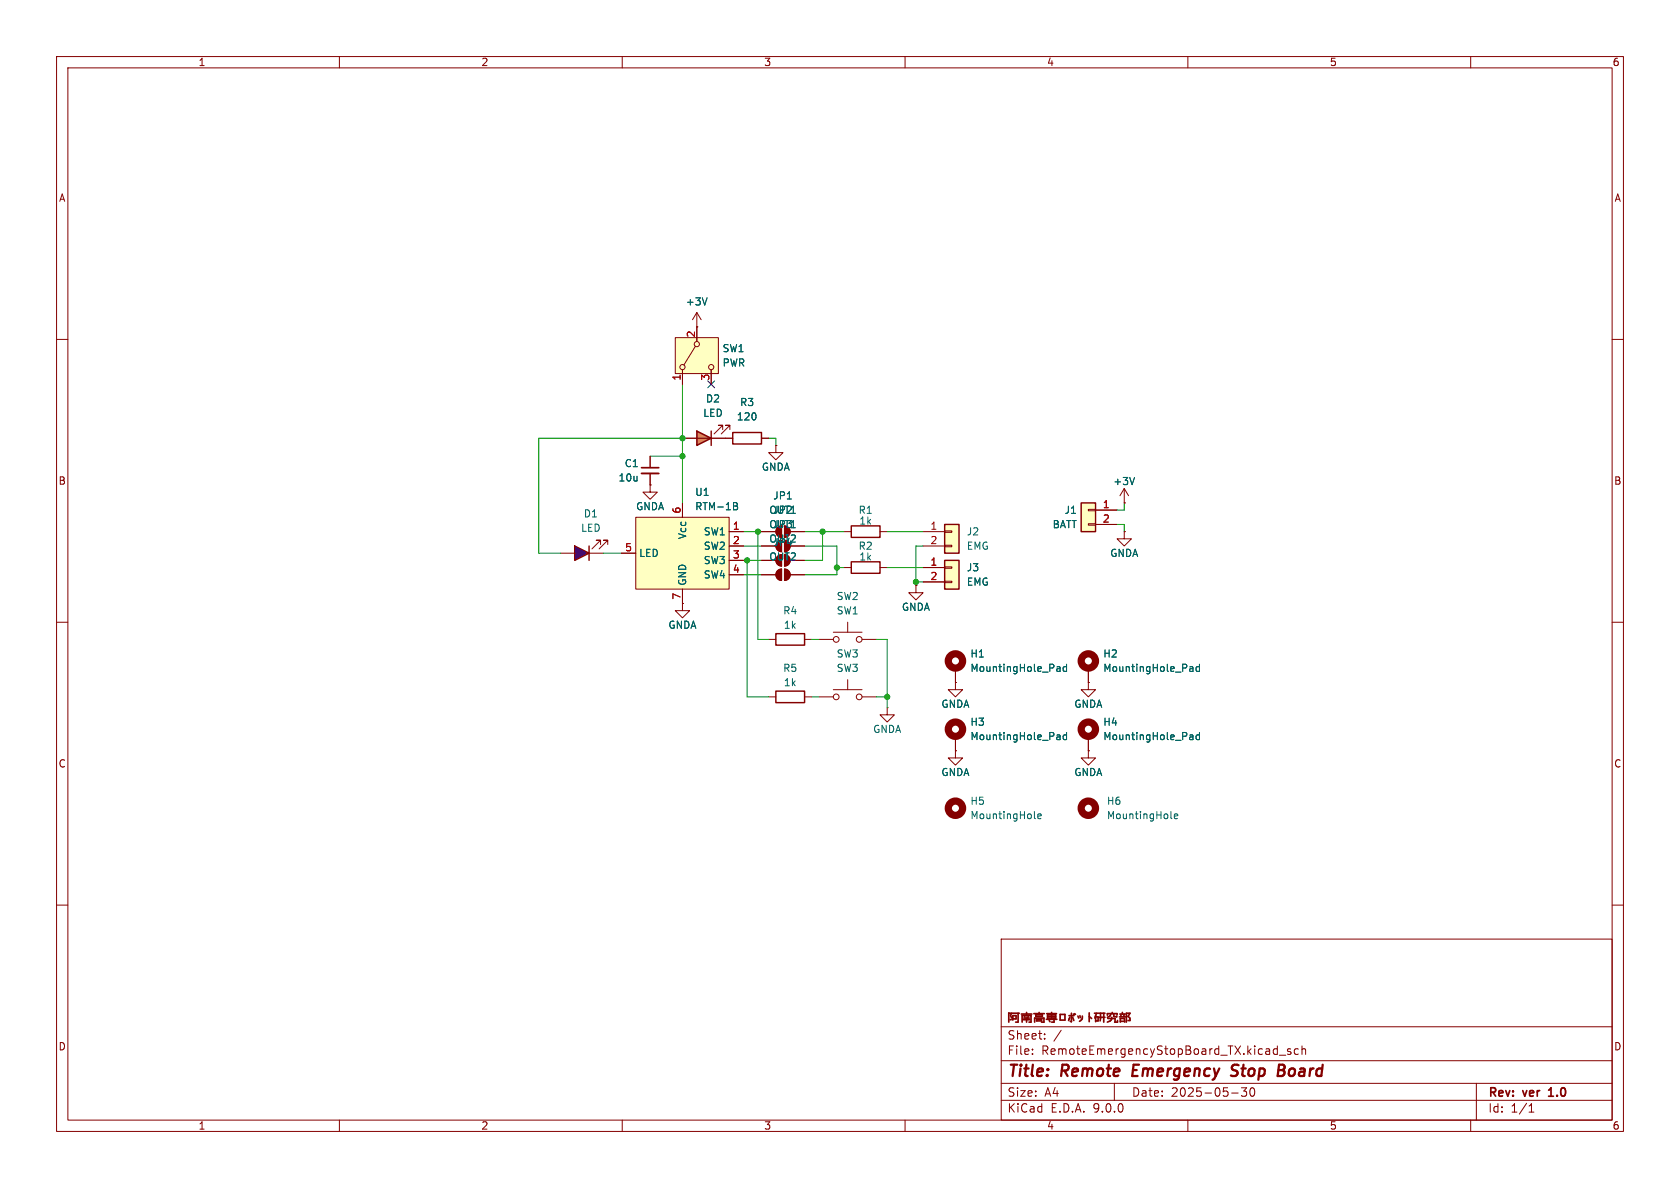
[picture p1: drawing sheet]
<svg xmlns="http://www.w3.org/2000/svg" width="297mm" height="210mm" viewBox="0 0 297 210" stroke-linecap="round" stroke-linejoin="round" font-family="sans-serif">
<g fill="none" stroke="#840000" stroke-width=".18">
<path d="M10 10h277v190h-277zM12 12h273v186h-273zM60 10v2M110 10v2M160 10v2M210 10v2M260 10v2M10 60h2M285 60h2M10 110h2M285 110h2M10 160h2"/>
<path d="M177 166h108v32h-108zM285 160h2M60 198v2M110 198v2M160 198v2M177 194.5h108M177 191.5h108M177 187.5h108M177 181.5h108M182.5 186.3v.1M182.5 185.5v.1M184.7 183.6v.1"/>
<path d="M184.7 182.8v.1M187.6 182.1l-1.3 2M197 191.5v3M210 198v2M217.7 193.2h1.2M220.4 192.3l-.5 .6 .4 .1v.7l-.2 .1h-.4l-.2-.1M221.1 192.4a.81 .81 0 0 0 .4 1.4l.2-.1 .1-.5-.1-.8M226.2 186.5h1.1M228.2 185.5l-.4-.1-.2 .2 .1 .2 .5 .2v.3h-.6M229.5 185.5l-.4-.1-.3 .3v.4l.2 .2h.5M230.2 185.5l.2-.1 .3 .1 .1 .9M230.2 184.9v1.5"/>
<path d="M260 198v2M261 191.5v6.5M270.3 196.6h.9M270.3 195.5l.4-.4v1.5"/>
</g>
<g fill="none" stroke="#840000" stroke-width=".3">
<path d="M178.3 179v1.7M178.3 179.1h.5l-.2 .4M178.7 179.6l.1 .4M179 179.1h1.2M180 179.1v1.6h-.4M180.6 179.3h1.8M181 180h1M181.1 179.7l.1 .1M181.5 179v.5M181.5 180v.7M181.8 179.7l-.1 .3M182.8 179.2h1.8"/>
<path d="M183.1 179.4h1.2v.3h-1.2zM183.7 179v.2M185.1 179.2h1.7M185.2 179.4h1.4v.6h-1.4zM185.2 179.7h1.4M185.9 179v1M186.3 180v.7h-.4M187.4 179.3h.9v1h-.9zM189 179.5h.8M189.1 179.8l-.2 .6M189.4 179.1v1.5l-.2-.1M189.6 179.8l.2 .6"/>
<path d="M189.8 179.3l.1 .1M190 179.2l.1 .1M190.6 179.6l.1 .4M190.9 179.5l.1 .4M191.3 179.6a.77 .77 0 0 1-.5 .9M192.6 179.7l.4 .3M192.6 179v1.6M193.5 179.1h.7M193.6 179.8h.5v.7h-.4M193.7 179.5v1.1M193.8 179.1l-.2 .9M194.3 179.8h1"/>
<path d="M194.3 179.1h1M194.6 179.1l-.1 1.4M195.1 179.1v1.6M196.4 179.2l-.3 .5-.3 .1M196.6 179.8l-.1 .5-.7 .4M196.6 179v.2M196.9 179.2v.5l.5 .1v-.2M197.5 179.4v-.2h-1.7v.3M197.9 179.8h1.1M198 179.3h.9M198.1 179.4l.1 .2M198.4 179v.3"/>
<path d="M198.8 179.3l-.2 .4M178.6 180.3h.2M179.1 180.1h.5v-.6h-.5v.8M180.7 180.7v-1.2h1.6v1.2h-.4M180.9 180.3h1.2M182.9 180.7v-.7h1.7v.7h-.5M183.3 180.2h.8v.3h-.8zM185 180.2h1.8M185.5 180.4l.1 .2M195.8 180h1.3v.7M197.6 180.4v.3h-.5M198.1 180.7v-.7h.7v.7"/>
<path d="M198.1 180.5h.7M199.4 180.4h.4l-.1-.5-.3-.2 .4-.6h-.7v1.6M273.8 193.8h.8M273.9 192.6l-.1 .1"/>
</g>
<path d="M200.4 188.2l-.2 2h.9M218.7 190a.85 .85 0 0 1-1.1 .1M218.7 188.2l-.7 .1a.46 .46 0 0 0-.2 .5 .46 .46 0 0 0 .3 .4l.5 .2M226 189.2h.7M226.1 188.2h.7a.49 .49 0 0 1 .3 .5 .49 .49 0 0 1-.4 .5M226.7 189.2l.2 .1a.58 .58 0 0 1-.3 .9h-.7" fill="none" stroke="#840000" stroke-width=".4"/>
<path d="M112.4 91.4h16.5v12.7h-16.5z" fill="#ffffc2"/>
<g fill="none" stroke="#840000" stroke-width=".18">
<path d="M137.2 78.7v1.3h1.2l-1.2 1.3-1.3-1.3h1.3M137.2 78.7h.1M109.9 97.8h2.5M112.4 91.4h16.5v12.7h-16.5zM114.9 85.7v1.3h1.3l-1.3 1.3-1.2-1.3h1.2M114.9 85.7h.1M114.9 80.6v2.1M114.9 83.7v2M120.6 88.9v2.5M128.9 94h2.5M128.9 96.5h2.5M128.9 99.1h2.5"/>
<path d="M134.6 94h2.6M134.6 96.5h2.6M134.6 99.1h2.6M137.5 98.3l.7-.3v2.1a1.02 1.02 0 0 1-1-.7 1.02 1.02 0 0 1 .3-1.1zM137.5 95.8l.7-.3v2a1.02 1.02 0 0 1-1-.6 1.02 1.02 0 0 1 .3-1.1zM137.5 93.3l.7-.3v2a1.02 1.02 0 0 1-1-.6 1.02 1.02 0 0 1 .3-1.1zM138.7 98a1.02 1.02 0 0 1 1 1.1 1.02 1.02 0 0 1-1 1zM138.7 95.5a1.02 1.02 0 0 1 1 1 1.02 1.02 0 0 1-1 1zM138.7 93a1.02 1.02 0 0 1 1 1 1.02 1.02 0 0 1-1 1zM139.7 94h2.5M139.7 96.5h2.5M139.7 99.1h2.5"/>
<path d="M149.2 94h1.3M155.6 94h1.2M120.6 106.7v1.3h1.3l-1.3 1.2-1.2-1.2h1.2M120.6 106.7h.1M120.6 104.1v2.6M128.9 101.6h2.5M134.6 101.6h2.6M135.9 113h1.3M137.5 100.9l.7-.3v2a1.02 1.02 0 0 1-1-.6 1.02 1.02 0 0 1 .3-1.1zM138.7 100.6a1.02 1.02 0 0 1 1 1 1.02 1.02 0 0 1-1 1zM139.7 101.6h2.5M142.2 113h1.3"/>
<path d="M144.8 113h2.5M147.3 111.8h5.1M149.2 100.3h1.3M149.9 110v1.8M152.4 113h2.5M155.6 100.3h1.2M161.9 103.5v1.3h1.3l-1.3 1.2-1.2-1.2h1.2M161.9 103.5h.1M135.9 123.2h1.3M142.2 123.2h1.3M144.8 123.2h2.5M147.3 121.9h5.1"/>
<path d="M149.9 120.1v1.8M152.4 123.2h2.5M156.8 125.1v1.3h1.3l-1.3 1.2-1.2-1.2h1.2M156.8 125.1h.1"/>
<circle cx="147.8" cy="113" r=".51"/>
<circle cx="151.9" cy="113" r=".51"/>
<circle cx="147.8" cy="123.2" r=".51"/>
<circle cx="151.9" cy="123.2" r=".51"/>
</g>
<path d="M129.7 88.8l.6 .2v.2l-.2 .2M129.7 89.4h.4M130.1 89.4l.3 .3-.1 .3-.6 .1" fill="none" stroke="#006464" stroke-width=".18"/>
<path d="M150.5 93h5.1v2h-5.1zM150.5 99.3h5.1v2h-5.1zM137.2 112h5v2h-5zM137.2 122.2h5v2h-5z" fill="none" stroke="#840000" stroke-width=".25"/>
<g fill="#840000" stroke="#840000" stroke-width=".18">
<path d="M137.5 98.3l.7-.3v2.1a1.02 1.02 0 0 1-1-.7 1.02 1.02 0 0 1 .3-1.1z"/>
<path d="M138.7 98a1.02 1.02 0 0 1 1 1.1 1.02 1.02 0 0 1-1 1z"/>
<path d="M137.5 95.8l.7-.3v2a1.02 1.02 0 0 1-1-.6 1.02 1.02 0 0 1 .3-1.1z"/>
<path d="M138.7 95.5a1.02 1.02 0 0 1 1 1 1.02 1.02 0 0 1-1 1z"/>
<path d="M137.5 100.9l.7-.3v2a1.02 1.02 0 0 1-1-.6 1.02 1.02 0 0 1 .3-1.1z"/>
<path d="M138.7 100.6a1.02 1.02 0 0 1 1 1 1.02 1.02 0 0 1-1 1z"/>
<path d="M137.5 93.3l.7-.3v2a1.02 1.02 0 0 1-1-.6 1.02 1.02 0 0 1 .3-1.1z"/>
<path d="M138.7 93a1.02 1.02 0 0 1 1 1 1.02 1.02 0 0 1-1 1z"/>
</g>
<path d="M113.4 82.7h3.1" fill="none" stroke="#840000" stroke-width=".3"/>
<path d="M113.4 83.7h3.1" fill="none" stroke="#840000" stroke-width=".33"/>
<path d="M101.6 96.5l2.5 1.3-2.5 1.3z" fill="#00f"/>
<path d="M99.1 97.8h7.6M106.2 96.3v-.8h-.8h.8l-1.6 1.5M107.4 96.3v-.8h-.7h.7l-1.5 1.5" fill="none" stroke="#840000" stroke-width=".18"/>
<path d="M101.6 96.5l2.5 1.3-2.5 1.3zM104.1 96.5v2.6" fill="none" stroke="#840000" stroke-width=".25"/>
<path d="M123.2 76.2l2.5 1.3-2.5 1.2z" fill="#ee7800"/>
<path d="M123.2 57.8h.1M123.2 55.2l-.8 1.3M123.2 55.2l.8 1.3M123.2 55.2v2.6M120.6 77.5h8.9M127.8 75.9v-.7h-.8h.8l-1.6 1.5M129 75.9v-.7h-.7h.7l-1.5 1.5M134.6 77.5h1.3" fill="none" stroke="#840000" stroke-width=".18"/>
<path d="M123.2 76.2l2.5 1.3-2.5 1.2zM125.7 76.2v2.5M129.5 76.5h5.1v2h-5.1z" fill="none" stroke="#840000" stroke-width=".25"/>
<path d="M125 52.6l-.4 1.3" fill="none" stroke="#006464" stroke-width=".18"/>
<path d="M119.4 59.7h7.6v6.3h-7.6z" fill="#ffffc2"/>
<g fill="none" stroke="#840000" stroke-width=".18">
<path d="M119.4 59.7h7.6v6.3h-7.6zM123.2 57.8v2.5M120.6 65.4v2.5M122.9 61.2l-2 3.3M125.7 65.4v2.5M192.4 120.7v1.2h1.3l-1.3 1.3-1.3-1.3h1.3M192.4 120.7h.1"/>
<circle cx="120.6" cy="64.9" r=".46"/>
<circle cx="123.2" cy="60.8" r=".46"/>
<circle cx="125.7" cy="64.9" r=".46"/>
</g>
<path d="M167 99.1h2.5v5h-2.5z" fill="#ffffc2"/>
<path d="M167 99.1h2.5v5h-2.5z" fill="none" stroke="#840000" stroke-width=".25"/>
<path d="M163.2 100.3h3.8M163.2 102.9h3.8M167 100.2h1.3v.3h-1.3zM167 102.7h1.3v.3h-1.3z" fill="none" stroke="#840000" stroke-width=".18"/>
<path d="M167 92.7h2.5v5.1h-2.5z" fill="#ffffc2"/>
<path d="M167 92.7h2.5v5.1h-2.5z" fill="none" stroke="#840000" stroke-width=".25"/>
<path d="M163.2 94h3.8M163.2 96.5h3.8M167 93.9h1.3v.2h-1.3zM167 96.4h1.3v.2h-1.3zM198.8 94v1.3h1.2l-1.2 1.2-1.3-1.2h1.3M198.8 94h.1M198.8 88.9h.1M198.8 86.4l-.8 1.2M198.8 86.4l.7 1.2M198.8 86.4v2.5" fill="none" stroke="#840000" stroke-width=".18"/>
<path d="M200.6 84.4l-.5 1.3" fill="none" stroke="#006464" stroke-width=".18"/>
<path d="M191.1 88.9h2.6v5.1h-2.6z" fill="#ffffc2"/>
<path d="M191.1 88.9h2.6v5.1h-2.6z" fill="none" stroke="#840000" stroke-width=".25"/>
<g fill="none" stroke="#840000" stroke-width=".18">
<path d="M123.2 57.8h.1M123.2 57.8v2.5M120.6 65.4v2.5M120.6 77.5h2.6M125.7 77.5h3.8M125.7 65.4v2.5M134.6 77.5h1.3M137.2 78.7h.1M109.9 97.8h2.5M114.9 85.7h.1M114.9 80.6v2.1M114.9 83.7v2"/>
<path d="M120.6 88.9v2.5M128.9 99.1h2.5M128.9 96.5h2.5M128.9 94h2.5M134.6 99.1h2.6M134.6 96.5h2.6M134.6 94h2.6M139.7 99.1h2.5M139.7 96.5h2.5M139.7 94h2.5M192.4 90h1.3v.3h-1.3zM192.4 92.6h1.3v.2h-1.3z"/>
<path d="M193.7 90.2h3.8M193.7 92.7h3.8M198.8 94h.1M198.8 88.9h.1M120.6 106.7h.1M120.6 104.1v2.6M128.9 101.6h2.5M134.6 101.6h2.6M139.7 101.6h2.5M161.9 103.5h.1M163.2 100.3h3.8M163.2 102.9h3.8"/>
<path d="M168.9 118.1v2.6M192.4 118.1v2.6M168.9 132.7v1.3h1.3l-1.3 1.3-1.3-1.3h1.3M168.9 132.7h.1M168.9 120.7v1.2h1.3l-1.3 1.3-1.3-1.3h1.3M168.9 120.7h.1M168.9 130.2v2.5M192.4 132.7v1.3h1.3l-1.3 1.3-1.3-1.3h1.3M192.4 132.7h.1M192.4 120.7h.1M192.4 130.2v2.5"/>
</g>
<g fill="none" stroke="#840000" stroke-width="1.3">
<circle cx="168.9" cy="116.8" r="1.27"/>
<circle cx="192.4" cy="116.8" r="1.27"/>
<circle cx="168.9" cy="128.9" r="1.27"/>
<circle cx="192.4" cy="128.9" r="1.27"/>
<circle cx="168.9" cy="142.9" r="1.27"/>
<circle cx="192.4" cy="142.9" r="1.27"/>
</g>
<g fill="none" stroke="#006464" stroke-width=".18">
<path d="M125 52.6l-.4 1.3M129.7 88.8l.6 .2v.2l-.2 .2M129.7 89.4h.4M130.1 89.4l.3 .3-.1 .3-.6 .1M200.6 84.4l-.5 1.3M187 117.8h.2l.2 .2v.7M187.4 118.6l-.4 .1M187.4 118.1l-.4 .1M188.6 117.9l-.4-.1-.3 .3 .2 .5h.5M188.6 117.4v1.3M210.5 117.8h.2l.2 .2v.7M210.9 118.6l-.4 .1"/>
<path d="M210.9 118.1l-.4 .1M212 117.9l-.3-.1-.3 .3 .2 .5h.4M212 117.4v1.3M187 129.9h.2l.2 .2v.7M187.4 130.7l-.4 .1M187.4 130.2l-.4 .1M188.6 129.5v1.3M188.6 130l-.4-.1-.3 .2 .2 .6h.5M210.5 129.9h.2l.2 .2v.7M210.9 130.7l-.4 .1M210.9 130.2l-.4 .1M212 130l-.3-.1-.3 .2 .2 .6h.4"/>
<path d="M212 129.5v1.3M182.9 144.5l.2 .2M183.5 144.3l.6-.1-.1-.3h-.3l-.2 .2v.6h.5M207 144.5l.2 .2M207.6 144.3l.6-.1-.1-.3h-.3l-.2 .2 .1 .6h.4"/>
</g>
<g fill="none" stroke="#009600" stroke-width=".18">
<path d="M120.6 77.5h-25.4v20.3h3.9M120.6 67.9v21M135.9 77.5h1.3v1.2M106.7 97.8h3.2M114.9 80.6h5.7M131.4 94h3.2M131.4 99.1h3.2M131.4 96.5h3.2M132.1 99.1v24.1h3.8M134 94v19h1.9M142.2 94h7M142.2 96.5h5.8v5.1h-5.8"/>
<path d="M145.4 94v5.1h-3.2M156.8 94h6.4M163.2 96.5h-1.3v7M197.5 92.7h1.3v1.3M198.8 88.9v1.3h-1.3M131.4 101.6h3.2M143.5 113h1.3M148 100.3h1.2M154.9 113h1.9v12.1M156.8 100.3h6.4M161.9 102.9h1.3M143.5 123.2h1.3"/>
<path d="M154.9 123.2h1.9"/>
</g>
<path d="M125.1 67.3l1.2 1.3M126.3 67.3l-1.2 1.3" fill="none" stroke="#000084" stroke-width=".18"/>
<g fill="#009600" stroke="#009600" stroke-width=".18">
<circle cx="156.8" cy="123.2" r=".46"/>
<circle cx="145.4" cy="94" r=".46"/>
<circle cx="120.6" cy="80.6" r=".46"/>
<circle cx="120.6" cy="77.5" r=".46"/>
<circle cx="134" cy="94" r=".46"/>
<circle cx="132.1" cy="99.1" r=".46"/>
<circle cx="148" cy="100.3" r=".46"/>
<circle cx="161.9" cy="102.9" r=".46"/>
</g>
<g font-size="2.8" fill="#840000">
<text x="178" y="190.9">Title:</text>
<text x="187.7" y="190.9">Remote</text>
<text x="201" y="190.9">Emergency</text>
<text x="219.4" y="190.9">Stop</text>
<text x="228.3" y="190.9">Board</text>
</g>
<g font-size="2.1" fill="#840000">
<text x="178" y="184">Sheet:</text>
<text x="178" y="186.7">File:</text>
<text x="184.1" y="186.7">RemoteEmergencyStopBoard_TX.kicad_sch</text>
<text x="178" y="196.9">KiCad</text>
<text x="178" y="194.1">Size:</text>
<text x="184.7" y="194.1">A4</text>
<text x="185.7" y="196.9">E.D.A.</text>
<text x="193.3" y="196.9">9.0.0</text>
<text x="200" y="194.1">Date:</text>
<text x="207" y="194.1">2025-05-30</text>
<text x="263" y="194.3">Rev:</text>
<text x="263" y="196.9">Id:</text>
<text x="267.1" y="196.9">1/1</text>
<text x="269.4" y="194.3">ver</text>
<text x="274.5" y="194.3">1.0</text>
</g>
<g font-size="1.8" fill="#840000">
<text x="35" y="11.9">1</text>
<text x="85" y="11.9">2</text>
<text x="135" y="11.9">3</text>
<text x="185" y="11.9">4</text>
<text x="235" y="11.9">5</text>
<text x="285" y="11.9">6</text>
<text x="10.3" y="35.9">A</text>
<text x="285.3" y="35.9">A</text>
<text x="10.3" y="85.9">B</text>
<text x="285.3" y="85.9">B</text>
<text x="10.3" y="135.9">C</text>
<text x="285.3" y="135.9">C</text>
<text x="10.3" y="185.9">D</text>
<text x="285.3" y="185.9">D</text>
<text x="35" y="199.9">1</text>
<text x="85" y="199.9">2</text>
<text x="135" y="199.9">3</text>
<text x="185" y="199.9">4</text>
<text x="235" y="199.9">5</text>
<text x="285" y="199.9">6</text>
</g>
<g font-size="1.8" fill="#006464">
<text x="121.2" y="54.2">+3V</text>
<text x="127.6" y="62.5">SW1</text>
<text x="127.6" y="65">PWR</text>
<text x="124.7" y="71.3">D2</text>
<text x="130.7" y="72">R3</text>
<text x="124.2" y="73.9">LED</text>
<text x="130.2" y="74.5">120</text>
<text x="110.3" y="82.8">C1</text>
<text x="134.6" y="83.4">GNDA</text>
<text x="109.2" y="85.3">10u</text>
<text x="122.8" y="87.9">U1</text>
<text x="136.6" y="88.5">JP1</text>
<text x="196.7" y="86">+3V</text>
<text x="102.6" y="94.2">LED</text>
<text x="103.1" y="91.7">D1</text>
<text x="112.4" y="90.4">GNDA</text>
<text x="121.5" y="95.4" transform="rotate(-90 121.5 95.4)">Vcc</text>
<text x="122.8" y="90.4">RTM-1B</text>
<text x="124.3" y="94.8">SW1</text>
<text x="135.9" y="93.6">OUT1</text>
<text x="135.9" y="91">OUT1</text>
<text x="136.6" y="93.6">JP3</text>
<text x="136.6" y="91">JP2</text>
<text x="151.7" y="91">R1</text>
<text x="151.8" y="92.9">1k</text>
<text x="170.8" y="94.8">J2</text>
<text x="186" y="93.6">BATT</text>
<text x="188.1" y="91">J1</text>
<text x="112.9" y="98.7">LED</text>
<text x="124.3" y="97.4">SW2</text>
<text x="124.3" y="99.9">SW3</text>
<text x="135.9" y="96.1">OUT2</text>
<text x="135.9" y="99.3">OUT2</text>
<text x="136.6" y="96.7">JP4</text>
<text x="151.7" y="97.4">R2</text>
<text x="151.8" y="99.3">1k</text>
<text x="170.8" y="101.2">J3</text>
<text x="170.8" y="97.4">EMG</text>
<text x="196.2" y="98.7">GNDA</text>
<text x="121.5" y="103.6" transform="rotate(-90 121.5 103.6)">GND</text>
<text x="124.3" y="102.5">SW4</text>
<text x="147.8" y="106.3">SW2</text>
<text x="170.8" y="103.7">EMG</text>
<text x="118.1" y="111.4">GNDA</text>
<text x="138.4" y="108.8">R4</text>
<text x="138.5" y="111.4">1k</text>
<text x="147.8" y="108.8">SW1</text>
<text x="159.3" y="108.2">GNDA</text>
<text x="138.4" y="119">R5</text>
<text x="147.8" y="116.4">SW3</text>
<text x="147.8" y="119">SW3</text>
<text x="171.5" y="116.4">H1</text>
<text x="171.5" y="119">MountingHole_Pad</text>
<text x="195" y="116.4">H2</text>
<text x="195" y="119">MountingHole_Pad</text>
<text x="138.5" y="121.5">1k</text>
<text x="166.3" y="125.3">GNDA</text>
<text x="189.8" y="125.3">GNDA</text>
<text x="154.3" y="129.8">GNDA</text>
<text x="171.5" y="128.5">H3</text>
<text x="171.5" y="131">MountingHole_Pad</text>
<text x="195" y="128.5">H4</text>
<text x="195" y="131">MountingHole_Pad</text>
<text x="166.3" y="137.4">GNDA</text>
<text x="189.8" y="137.4">GNDA</text>
<text x="171.5" y="142.5">H5</text>
<text x="195.6" y="142.5">H6</text>
<text x="171.5" y="145">MountingHole</text>
<text x="195.6" y="145">MountingHole</text>
</g>
<g font-size="1.8" fill="#a90000">
<text x="122.9" y="59.8" transform="rotate(-90 122.9 59.8)">2</text>
<text x="120.4" y="67.4" transform="rotate(-90 120.4 67.4)">1</text>
<text x="125.5" y="67.4" transform="rotate(-90 125.5 67.4)">3</text>
<text x="194.9" y="89.9">1</text>
<text x="120.4" y="90.9" transform="rotate(-90 120.4 90.9)">6</text>
<text x="129.5" y="93.7">1</text>
<text x="164.4" y="93.7">1</text>
<text x="194.9" y="92.5">2</text>
<text x="110.4" y="97.5">5</text>
<text x="129.5" y="96.3">2</text>
<text x="129.5" y="98.8">3</text>
<text x="129.5" y="101.3">4</text>
<text x="164.4" y="100.1">1</text>
<text x="164.4" y="96.3">2</text>
<text x="120.4" y="106.1" transform="rotate(-90 120.4 106.1)">7</text>
<text x="164.4" y="102.6">2</text>
</g>
</svg>
